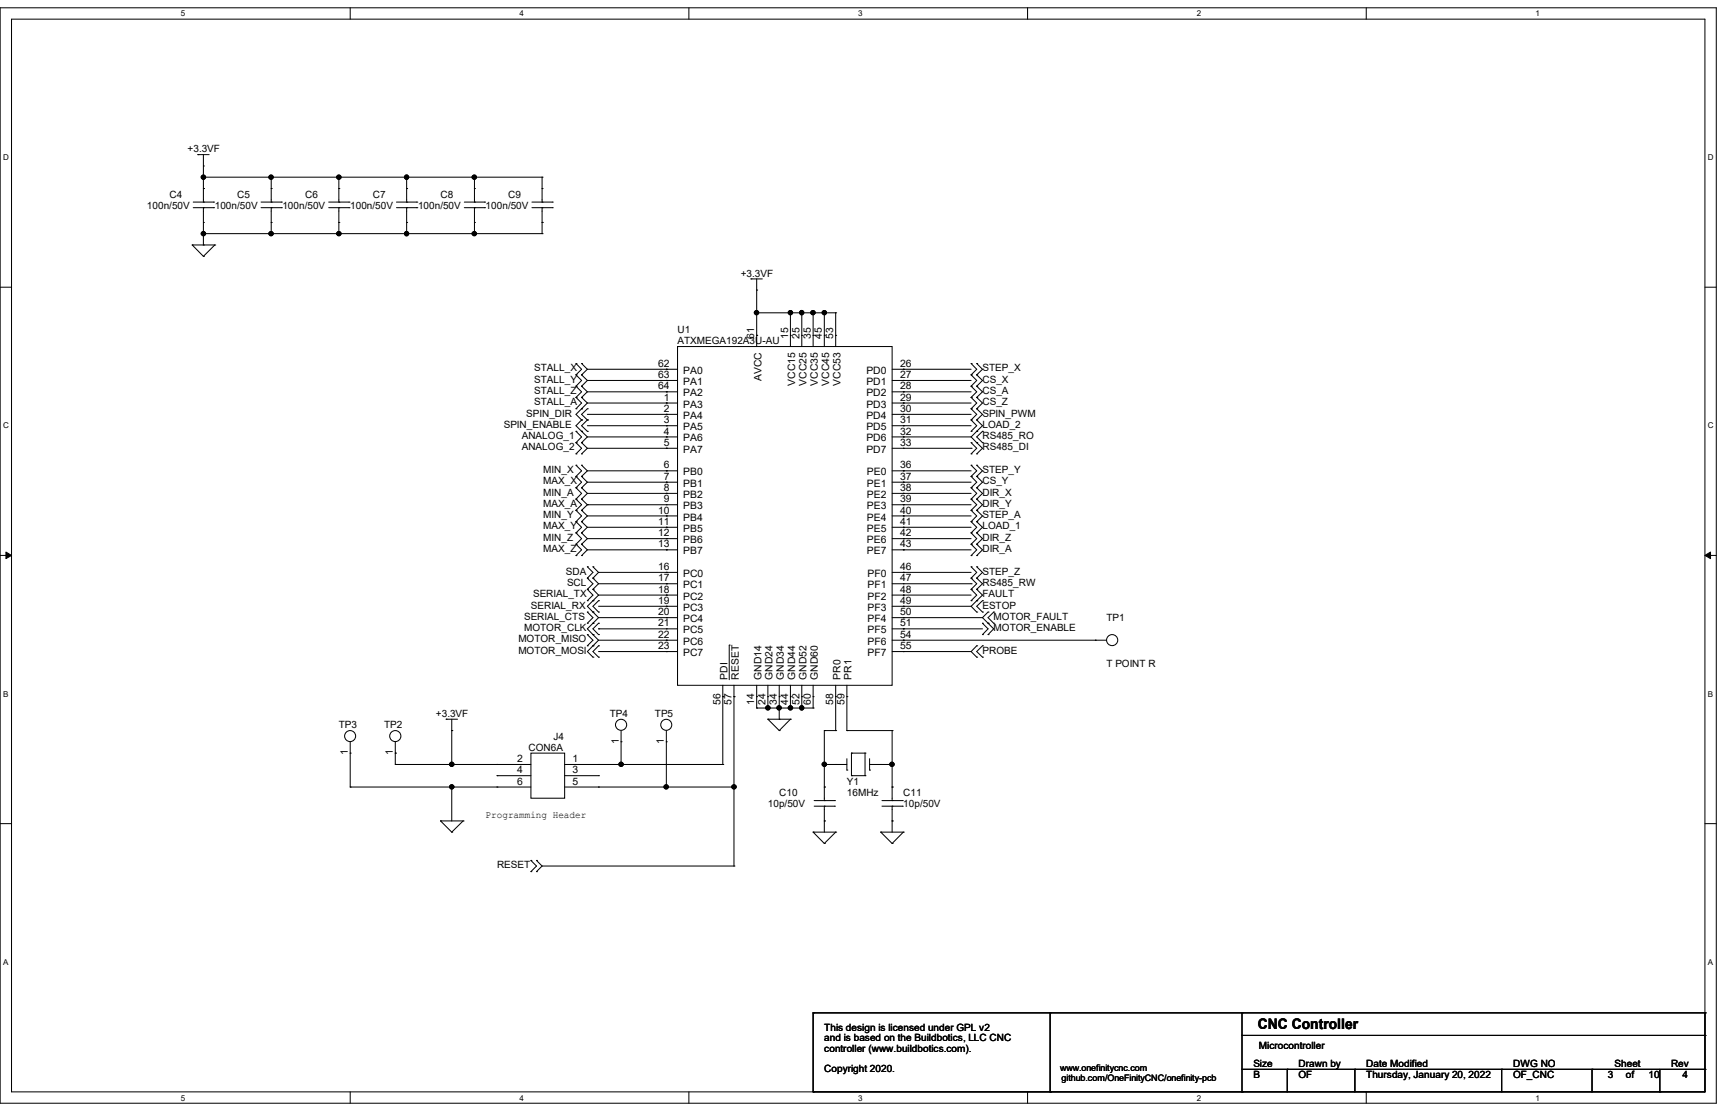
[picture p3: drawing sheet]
<svg xmlns="http://www.w3.org/2000/svg" width="432mm" height="279mm" viewBox="0 0 432 279" stroke-linecap="round" stroke-linejoin="round" font-family="sans-serif">
<path d="M0 1.9h428.6v273.6h-428.6zM2.9 4.8h422.9v267.8h-422.9z" fill="none" stroke="#000" stroke-width=".25"/>
<g fill="#fff">
<path d="M45.2 2.3h1.1v2.2h-1.1z"/>
<path d="M45.2 273h1.1v2.2h-1.1z"/>
</g>
<path d="M87.5 1.9v2.9M87.5 272.6v2.9" fill="none" stroke="#000" stroke-width=".25"/>
<g fill="#fff">
<path d="M129.8 2.3h1.1v2.2h-1.1z"/>
<path d="M129.8 273h1.1v2.2h-1.1z"/>
</g>
<path d="M172 1.9v2.9M172 272.6v2.9" fill="none" stroke="#000" stroke-width=".25"/>
<g fill="#fff">
<path d="M214.3 2.3h1.1v2.2h-1.1z"/>
<path d="M214.3 273h1.1v2.2h-1.1z"/>
</g>
<path d="M256.6 1.9v2.9M256.6 272.6v2.9" fill="none" stroke="#000" stroke-width=".25"/>
<g fill="#fff">
<path d="M298.9 2.3h1.1v2.2h-1.1z"/>
<path d="M298.9 273h1.1v2.2h-1.1z"/>
</g>
<path d="M341.2 1.9v2.9M341.2 272.6v2.9" fill="none" stroke="#000" stroke-width=".25"/>
<g fill="#fff">
<path d="M383.5 2.3h1.1v2.2h-1.1z"/>
<path d="M383.5 273h1.1v2.2h-1.1z"/>
<path d="M.8 38.2h1.4v2.3h-1.4z"/>
<path d="M426.5 38.2h1.4v2.3h-1.4z"/>
<path d="M.8 105.2h1.4v2.2h-1.4z"/>
<path d="M426.5 105.2h1.4v2.2h-1.4z"/>
</g>
<path d="M0 71.7h2.9M425.8 71.7h2.8" fill="none" stroke="#000" stroke-width=".25"/>
<g fill="#fff">
<path d="M.8 172.1h1.3v2.3h-1.3z"/>
<path d="M426.5 172.1h1.3v2.3h-1.3z"/>
</g>
<path d="M0 138.7h2.9M425.8 138.7h2.8" fill="none" stroke="#000" stroke-width=".25"/>
<path d="M1.5 137.8l1.4 .9-1.4 .8zM425.8 138.7l1.4-.9v1.7z" fill="#000" stroke="#000" stroke-width=".25"/>
<g fill="#fff">
<path d="M.8 239.1h1.3v2.2h-1.3z"/>
<path d="M426.5 239.1h1.3v2.2h-1.3z"/>
</g>
<g fill="none" stroke="#000" stroke-width=".25">
<path d="M49.4 38.6h.1M49.4 38.6h2.8M50.8 38.6v11.9M48.3 51.9h5M48.3 50.5h5M50.8 41.4h.1M50.8 50.5h.1M50.8 51.9h.1M50.8 47.1h.1M50.8 55.5h.1M50.8 44.2h.1M50.8 58.3h.1"/>
<path d="M50.8 51.9v9.3M50.8 58.3h84.6M50.8 44.2h84.6M53.3 51.9h.1M53.3 50.5h.1M65.2 51.9h5.1M65.2 50.5h5.1M67.7 50.5h.1M67.7 51.9h.1M67.7 47.1h.1M67.7 55.5h.1M67.7 58.3h.1"/>
<path d="M67.7 44.2h.1M67.7 44.2v6.3M67.7 51.9v6.4M70.3 51.9h.1M70.3 50.5h.1M82.1 51.9h5.1M82.1 50.5h5.1M84.6 50.5h.1M84.6 51.9h.1M84.6 47.1h.1M84.6 55.5h.1M84.6 58.3h.1"/>
<path d="M84.6 44.2h.1M84.6 44.2v6.3M84.6 51.9v6.4M87.2 51.9h.1M87.2 50.5h.1M99 51.9h5.1M99 50.5h5.1M101.6 50.5h.1M101.6 51.9h.1M101.6 47.1h.1M101.6 55.5h.1M101.6 58.3h.1"/>
<path d="M101.6 44.2h.1M101.6 44.2v6.3M101.6 51.9v6.4M104.1 51.9h.1M104.1 50.5h.1M116 51.9h5M116 50.5h5M118.5 50.5h.1M118.5 51.9h.1M118.5 47.1h.1M118.5 55.5h.1M118.5 58.3h.1"/>
<path d="M118.5 44.2h.1M118.5 44.2v6.3M118.5 51.9v6.4M121 51.9h.1M121 50.5h.1M132.8 51.9h5.1M132.8 50.5h5.1M135.4 50.5h.1M135.4 51.9h.1M135.4 47.1h.1M135.4 55.5h.1M135.4 58.3h.1"/>
<path d="M135.4 44.2h.1M135.4 44.2v6.3M135.4 51.9v6.4M137.9 51.9h.1M137.9 50.5h.1M48 61.2h.1M48 61.2h5.6M48 61.2l2.8 2.8M50.8 64h.1M50.8 61.2h.1M53.6 61.2h.1M53.6 61.2l-2.8 2.8"/>
<path d="M187.5 69.6h.1M187.5 69.6h2.9M189 72.4h.1M189 78.1h.1M189 69.6v16.9M189 78.1h19.7M197.4 78.1h.1M197.4 78.1v8.4M200.2 78.1h.1M200.2 78.1v8.4M203.1 78.1h.1M203.1 78.1v8.4"/>
<path d="M205.9 78.1h.1M205.9 78.1v8.4M208.7 78.1h.1M208.7 78.1v8.4M143.8 90.8h.1M143.8 93.6h.1M143.8 96.4h.1M143.8 99.2h.1M143.8 90.8l1.4 1.4-1.4 1.4M143.8 93.6l1.4 1.4-1.4 1.4M143.8 96.4l1.4 1.4-1.4 1.4M143.8 99.2l1.4 1.4-1.4 1.5"/>
<path d="M145.2 93.6h.1M145.2 90.8h.1M145.2 96.4h.1M145.2 99.2h.1M145.2 90.8l1.5 1.4M145.2 93.6l1.5 1.4M145.2 96.4l1.5 1.4M145.2 99.2l1.5 1.4M146.7 92.2l-1.5 1.4M146.7 95l-1.5 1.4M146.7 97.8l-1.5 1.4M146.7 92.2h22.5"/>
<path d="M146.7 95h22.5M146.7 97.8h22.5M166.4 92.2h.1M166.4 95h.1M166.4 97.8h.1M169.2 86.5h53.6v84.6h-53.6zM189 83.7h.1M197.4 83.7h.1M200.2 83.7h.1M203.1 83.7h.1M205.9 83.7h.1M208.7 83.7h.1"/>
<path d="M222.8 92.2h19.7M222.8 95h19.7M222.8 97.8h19.7M225.6 92.2h.1M225.6 95h.1M225.6 97.8h.1M242.5 96.4h.1M242.5 93.6h.1M242.5 90.8h.1M242.5 99.2h.1M242.5 93.6l1.4 1.4-1.4 1.4M242.5 90.8l1.4 1.4-1.4 1.4"/>
<path d="M242.5 96.4l1.4 1.4-1.4 1.4M242.5 99.2l1.4 1.4-1.4 1.5M243.9 96.4h.1M243.9 93.6h.1M243.9 90.8h.1M243.9 99.2h.1M243.9 93.6l1.5 1.4-1.5 1.4M243.9 90.8l1.5 1.4-1.5 1.4M243.9 96.4l1.5 1.4-1.5 1.4M243.9 99.2l1.5 1.4-1.5 1.5M143.8 102.1h.1M143.8 107.7h.1"/>
<path d="M143.8 110.5h.1M143.8 113.3h.1M143.8 119h.1M143.8 116.2h.1M143.8 107.7l1.4 1.4-1.4 1.4M143.8 110.5l1.4 1.4-1.4 1.4M143.8 119l1.4 1.4-1.4 1.4M143.8 116.2l1.4 1.4-1.4 1.4M145.2 102.1h.1M145.2 110.5h.1M145.2 107.7h.1M145.2 113.3h.1"/>
<path d="M145.2 119h.1M145.2 104.9h.1M145.2 116.2h.1M145.2 107.7l1.5 1.4M145.2 110.5l1.5 1.4M145.2 119l1.5 1.4M145.2 116.2l1.5 1.4M145.2 104.9l-1.4 1.4 1.4 1.4M146.7 102.1h.1M146.7 104.9h.1M146.7 107.7h.1M146.7 100.6l-2.9 2.9 1.4 1.4"/>
<path d="M146.7 109.1l-1.5 1.4M146.7 111.9l-1.5 1.4M146.7 102.1l-1.5 1.4 1.5 1.4M146.7 117.6l-1.5 1.4M146.7 104.9l-1.5 1.4 1.5 1.4M146.7 100.6h22.5M146.7 103.5h22.5M146.7 106.3h22.5M146.7 109.1h22.5M146.7 111.9h22.5M146.7 117.6h22.5M166.4 100.6h.1"/>
<path d="M166.4 103.5h.1M166.4 106.3h.1M166.4 109.1h.1M166.4 111.9h.1M166.4 117.6h.1M222.8 100.6h19.7M222.8 103.5h19.7M222.8 106.3h19.7M222.8 109.1h19.7M222.8 111.9h19.7M222.8 117.6h19.7M225.6 117.6h.1"/>
<path d="M225.6 100.6h.1M225.6 103.5h.1M225.6 106.3h.1M225.6 109.1h.1M225.6 111.9h.1M242.5 102.1h.1M242.5 119h.1M242.5 116.2h.1M242.5 113.3h.1M242.5 110.5h.1M242.5 104.9h.1M242.5 107.7h.1"/>
<path d="M242.5 111.9h.1M242.5 116.2l1.4 1.4-1.4 1.4M242.5 119l1.4 1.4-1.4 1.4M242.5 109.1l1.4 1.4M242.5 110.5l1.4 1.4-1.4 1.4M242.5 102.1l1.4 1.4-1.4 1.4M242.5 104.9l1.4 1.4-1.4 1.4M243.9 102.1h.1M243.9 119h.1M243.9 116.2h.1M243.9 107.7h.1M243.9 110.5h.1"/>
<path d="M243.9 113.3h.1M243.9 104.9h.1M243.9 116.2l1.5 1.4-1.5 1.4M243.9 119l1.5 1.4-1.5 1.4M243.9 107.7l-1.4 1.4M243.9 110.5l1.5 1.4-1.5 1.4M243.9 102.1l1.5 1.4-1.5 1.4M243.9 104.9l1.5 1.4-1.5 1.4M245.4 110.5h.1M245.4 107.7h.1M245.4 107.7l-1.5 1.4 1.5 1.4M143.8 124.6h.1"/>
<path d="M143.8 127.4h.1M143.8 121.8h.1M143.8 135.9h.1M143.8 138.7h.1M143.8 133.1h.1M143.8 130.3h.1M143.8 124.6l1.4 1.4-1.4 1.4M143.8 121.8l1.4 1.4-1.4 1.4M143.8 135.9l1.4 1.4-1.4 1.4M143.8 133.1l1.4 1.4-1.4 1.4M143.8 130.3l1.4 1.4-1.4 1.4M143.8 127.4l1.4 1.4-1.4 1.5"/>
<path d="M145.2 127.4h.1M145.2 124.6h.1M145.2 121.8h.1M145.2 138.7h.1M145.2 135.9h.1M145.2 133.1h.1M145.2 130.3h.1M145.2 124.6l1.5 1.4M145.2 121.8l1.5 1.4M145.2 135.9l1.5 1.4M145.2 133.1l1.5 1.4M145.2 130.3l1.5 1.4"/>
<path d="M145.2 127.4l1.5 1.4M146.7 126h.1M146.7 126l-1.5 1.4M146.7 123.2l-1.5 1.4M146.7 137.3l-1.5 1.4M146.7 134.5l-1.5 1.4M146.7 131.7l-1.5 1.4M146.7 128.8l-1.5 1.5M146.7 120.4l-1.5 1.4M146.7 120.4h22.5M146.7 123.2h22.5M146.7 126h22.5"/>
<path d="M146.7 128.8h22.5M146.7 131.7h22.5M146.7 134.5h22.5M146.7 137.3h22.5M166.4 120.4h.1M166.4 123.2h.1M166.4 126h.1M166.4 128.8h.1M166.4 131.7h.1M166.4 134.5h.1M166.4 137.3h.1M222.8 120.4h19.7"/>
<path d="M222.8 123.2h19.7M222.8 126h19.7M222.8 128.8h19.7M222.8 131.7h19.7M222.8 134.5h19.7M222.8 137.3h19.7M225.6 120.4h.1M225.6 123.2h.1M225.6 126h.1M225.6 128.8h.1M225.6 131.7h.1M225.6 134.5h.1"/>
<path d="M225.6 137.3h.1M242.5 124.6h.1M242.5 121.8h.1M242.5 127.4h.1M242.5 130.3h.1M242.5 135.9h.1M242.5 133.1h.1M242.5 138.7h.1M242.5 121.8l1.4 1.4-1.4 1.4M242.5 124.6l1.4 1.4-1.4 1.4M242.5 127.4l1.4 1.4-1.4 1.5M242.5 133.1l1.4 1.4-1.4 1.4"/>
<path d="M242.5 135.9l1.4 1.4-1.4 1.4M242.5 130.3l1.4 1.4-1.4 1.4M243.9 124.6h.1M243.9 121.8h.1M243.9 127.4h.1M243.9 130.3h.1M243.9 135.9h.1M243.9 133.1h.1M243.9 138.7h.1M243.9 121.8l1.5 1.4-1.5 1.4M243.9 124.6l1.5 1.4-1.5 1.4M243.9 127.4l1.5 1.4-1.5 1.5"/>
<path d="M243.9 133.1l1.5 1.4-1.5 1.4M243.9 135.9l1.5 1.4-1.5 1.4M243.9 130.3l1.5 1.4-1.5 1.4M146.7 158.5h.1M146.7 141.5h.1M146.7 144.4h.1M146.7 147.2h.1M146.7 150h.1M146.7 152.8h.1M146.7 155.6h.1M146.7 158.5l1.4 1.4-1.4 1.3M146.7 141.5l1.4 1.4-1.4 1.5"/>
<path d="M146.7 144.4l1.4 1.4-1.4 1.4M146.7 147.2l1.4 1.4-1.4 1.4M146.7 152.8l1.4 1.4-1.4 1.4M148.1 155.6h.1M148.1 158.5h.1M148.1 144.4h.1M148.1 141.5h.1M148.1 147.2h.1M148.1 150h.1M148.1 152.8h.1M148.1 158.5l1.4 1.4M148.1 141.5l1.4 1.4"/>
<path d="M148.1 144.4l1.4 1.4M148.1 147.2l1.4 1.4M148.1 152.8l1.4 1.4M149.5 155.6h.1M149.5 158.5h.1M149.5 150h.1M149.5 152.8h.1M149.5 157h.1M149.5 154.2l-2.8 2.8 1.4 1.5M149.5 155.6l-1.4 1.4 1.4 1.5M149.5 159.9l-1.4 1.3M149.5 142.9l-1.4 1.5"/>
<path d="M149.5 145.8l-1.4 1.4M149.5 148.6l-2.8 2.8 1.4 1.4M149.5 150l-1.4 1.4 1.4 1.4M149.5 142.9h19.7M149.5 145.8h19.7M149.5 148.6h19.7M149.5 151.4h19.7M149.5 154.2h19.7M149.5 157h19.7M149.5 159.9h19.7M166.4 142.9h.1M166.4 145.8h.1"/>
<path d="M166.4 148.6h.1M166.4 151.4h.1M166.4 154.2h.1M166.4 157h.1M166.4 159.9h.1M222.8 142.9h19.7M222.8 145.8h19.7M222.8 148.6h19.7M222.8 151.4h19.7M222.8 154.2h22.6M222.8 157h22.6M222.8 159.9h53.6"/>
<path d="M225.6 142.9h.1M225.6 145.8h.1M225.6 148.6h.1M225.6 151.4h.1M225.6 154.2h.1M225.6 157h.1M225.6 159.9h.1M242.5 144.4h.1M242.5 141.5h.1M242.5 147.2h.1M242.5 150h.1M242.5 145.8h.1"/>
<path d="M242.5 141.5l1.4 1.4-1.4 1.5M242.5 144.4l1.4 1.4-1.4 1.4M242.5 151.4l1.4 1.4M242.5 147.2l1.4 1.4-1.4 1.4M243.9 144.4h.1M243.9 141.5h.1M243.9 147.2h.1M243.9 150h.1M243.9 152.8h.1M243.9 141.5l1.5 1.4-1.5 1.5M243.9 144.4l1.5 1.4-1.5 1.4M243.9 150l-1.4 1.4"/>
<path d="M243.9 147.2l1.5 1.4-1.5 1.4M245.4 158.5h.1M245.4 155.6h.1M245.4 152.8h.1M245.4 150h.1M245.4 154.2l2.8 2.8-1.4 1.5M245.4 155.6l1.4 1.4-1.4 1.5M245.4 150l-1.5 1.4 1.5 1.4M246.8 158.5h.1M246.8 155.6h.1M246.8 152.8h.1M246.8 152.8l-1.4 1.4"/>
<path d="M248.2 155.6h.1M248.2 152.8h.1M248.2 152.8l-1.4 1.4 1.4 1.4M273.6 159.9h.1M111.4 179.6h.1M111.4 179.6h2.9M112.8 179.6v11.3M146.7 161.2h.1M148.1 161.2h.1M148.1 164.1h.1M148.1 161.2l-1.4 1.5 1.4 1.4M149.5 161.2h.1"/>
<path d="M149.5 164.1h.1M149.5 161.2l-1.4 1.5 1.4 1.4M149.5 162.7h19.7M166.4 162.7h.1M180.5 173.9h.1M180.5 171.1v19.8M182.1 161.1h.1M182.1 161.1v8.6M183.3 173.9h.1M183.3 171.1v45.1M189 173.9h.1M189 176.8h.1"/>
<path d="M189 171.1v5.7M189 176.8h14.1M191.8 179.6h.1M191.8 173.9h.1M191.8 176.8h.1M191.8 179.6h5.6M191.8 179.6l2.8 2.8M191.8 171.1v5.7M194.6 173.9h.1M194.6 176.8h.1M194.6 179.6h.1M194.6 171.1v8.5"/>
<path d="M197.4 179.6h.1M197.4 173.9h.1M197.4 176.8h.1M197.4 179.6l-2.8 2.8M197.4 171.1v5.7M200.2 173.9h.1M200.2 176.8h.1M200.2 171.1v5.7M203.1 173.9h.1M203.1 176.8h.1M203.1 171.1v5.7M208.7 173.9h.1"/>
<path d="M208.7 171.1v11.3M211.5 173.9h.1M211.5 171.1v11.3M222.8 162.7h19.7M225.6 162.7h.1M242.5 162.7l1.4 1.4M243.9 161.2h.1M243.9 164.1h.1M243.9 161.2l-1.4 1.5M245.4 164.1h.1M245.4 161.2h.1M245.4 161.2l-1.5 1.5 1.5 1.4"/>
<path d="M87.5 188h.1M87.5 196.5h.1M87.5 185.2v11.3M87.5 196.5h45.1M98.7 188h.1M98.7 190.9h.1M98.7 190.9h33.9M98.7 185.2v5.7M112.8 182.4h.1M112.8 190.9h.1M112.8 196.5h.1M112.8 196.5v8.5"/>
<path d="M124.1 190.9h.1M124.1 193.7h.1M124.1 196.5h.1M124.1 193.7h8.5M132.6 188h8.4v11.3h-8.4zM141 193.7h8.5M141 190.9h39.5M141 196.5h42.3M149.5 190.9h.1M149.5 193.7h.1M149.5 196.5h.1M155.1 185.2h.1"/>
<path d="M155.1 190.9h.1M155.1 182.4v8.5M166.4 185.2h.1M166.4 196.5h.1M166.4 182.4v14.1M180.5 190.9h.1M183.3 196.5h.1M194.6 182.4h.1M203.3 199.9h5.1M205.9 199.9h.1M205.9 196.5h.1M205.9 190.9h.1"/>
<path d="M205.9 182.4h.1M205.9 190.9h5.6M205.9 182.4v17.5M205.9 182.4h2.8M208.4 199.9h.1M208.7 190.9h.1M208.7 182.4h.1M211.5 192.3h.1M211.5 182.4h.1M211.5 189.4v2.9M211.5 182.4h11.3M212.6 193.7h.1"/>
<path d="M212.6 188h.1M212.6 188v5.7M212.6 193.7h3.4M212.6 188h3.4M216 193.7h.1M216 188h.1M216 188v5.7M217.2 192.3h.1M217.2 189.4v2.9M217.2 190.9h5.6M220 190.9h.1M220.3 199.9h5"/>
<path d="M222.8 199.9h.1M222.8 196.5h.1M222.8 190.9h.1M222.8 182.4h.1M222.8 182.4v17.5M225.3 199.9h.1M0 205.7h2.9M110 205h.1M110 205h5.7M110 205l2.8 2.8M112.8 207.8h.1M115.7 205h.1"/>
<path d="M115.7 205l-2.9 2.8M132.6 214.8h.1M132.6 217.6h.1M132.6 214.8l1.4 1.4-1.4 1.4M134 217.6h.1M134 214.8h.1M134 214.8l1.4 1.4M135.4 216.2l-1.4 1.4M135.4 216.2h47.9M183.3 216.2h.1M203.1 207.8h.1M203.1 207.8h5.6"/>
<path d="M203.1 207.8l2.8 2.8M203.3 201.3h5.1M205.9 210.6h.1M205.9 201.3h.1M205.9 205h.1M205.9 201.3v6.5M208.4 201.3h.1M208.7 207.8h.1M208.7 207.8l-2.8 2.8M220 207.8h.1M220 207.8h5.6M220 207.8l2.8 2.8"/>
<path d="M220.3 201.3h5M222.8 210.6h.1M222.8 201.3h.1M222.8 205h.1M222.8 201.3v6.5M225.3 201.3h.1M225.6 207.8h.1M225.6 207.8l-2.8 2.8M425.8 205.7h2.8M203.1 252.9h.1M203.1 252.9h222.7M203.1 252.9v19.7"/>
<path d="M262.3 252.9h.1M262.3 252.9v19.7M310.2 252.9h.1M310.2 258.5h115.6M310.2 252.9v19.7M425.8 258.5h.1M425.8 252.9h.1M425.8 252.9v19.7h-222.7M203.1 272.6h.1M262.3 272.6h.1M310.2 272.6h.1M310.2 267h115.6"/>
<path d="M321.5 267h.1M321.5 267v5.6M338.4 267h.1M338.4 267v5.6M375 267h.1M375 267v5.6M397.6 267h.1M397.6 267v5.6M414.5 272.6h.1M414.5 267v5.6M425.8 267h.1"/>
<circle cx="277.8" cy="159.8" r="1.39"/>
<circle cx="87.4" cy="183.8" r="1.38"/>
<circle cx="98.7" cy="183.8" r="1.39"/>
<circle cx="155.1" cy="181" r="1.39"/>
<circle cx="166.4" cy="181" r="1.38"/>
</g>
<g fill="#000" stroke="#000" stroke-width=".25">
<circle cx="50.8" cy="44.2" r=".54"/>
<circle cx="50.8" cy="58.3" r=".54"/>
<circle cx="67.7" cy="58.3" r=".54"/>
<circle cx="67.7" cy="44.2" r=".54"/>
<circle cx="84.6" cy="58.3" r=".54"/>
<circle cx="84.6" cy="44.2" r=".54"/>
<circle cx="101.5" cy="58.3" r=".54"/>
<circle cx="101.5" cy="44.2" r=".54"/>
<circle cx="118.5" cy="58.3" r=".54"/>
<circle cx="118.5" cy="44.2" r=".54"/>
<circle cx="188.9" cy="78.1" r=".54"/>
<circle cx="197.4" cy="78.1" r=".54"/>
<circle cx="200.2" cy="78.1" r=".54"/>
<circle cx="203" cy="78.1" r=".54"/>
<circle cx="205.9" cy="78.1" r=".54"/>
<circle cx="191.8" cy="176.7" r=".54"/>
<circle cx="194.6" cy="176.7" r=".54"/>
<circle cx="197.4" cy="176.7" r=".54"/>
<circle cx="200.2" cy="176.7" r=".54"/>
<circle cx="112.8" cy="190.8" r=".54"/>
<circle cx="112.8" cy="196.5" r=".54"/>
<circle cx="155.1" cy="190.8" r=".54"/>
<circle cx="166.4" cy="196.5" r=".54"/>
<circle cx="183.3" cy="196.5" r=".54"/>
<circle cx="205.9" cy="190.8" r=".54"/>
<circle cx="222.8" cy="190.8" r=".54"/>
</g>
<text font-size="3.6" x="314.2" y="256.8">CNC Controller</text>
<g font-size="2.5">
<text x="46.9" y="38.1">+3.3VF</text>
<text x="36.7" y="52.2">100n/50V</text>
<text x="42.3" y="49.3">C4</text>
<text x="53.6" y="52.2">100n/50V</text>
<text x="59.3" y="49.3">C5</text>
<text x="70.5" y="52.2">100n/50V</text>
<text x="76.2" y="49.3">C6</text>
<text x="87.5" y="52.2">100n/50V</text>
<text x="93.1" y="49.3">C7</text>
<text x="104.4" y="52.2">100n/50V</text>
<text x="110" y="49.3">C8</text>
<text x="121.3" y="52.2">100n/50V</text>
<text x="126.9" y="49.3">C9</text>
<text x="185" y="69">+3.3VF</text>
<text x="169.2" y="83.1">U1</text>
<text x="169.2" y="86">ATXMEGA192A3U-AU</text>
<text x="188.4" y="84.5" transform="rotate(-90 188.4 84.5)">61</text>
<text x="196.8" y="84.5" transform="rotate(-90 196.8 84.5)">15</text>
<text x="199.6" y="84.5" transform="rotate(-90 199.6 84.5)">25</text>
<text x="202.5" y="84.5" transform="rotate(-90 202.5 84.5)">35</text>
<text x="205.3" y="84.5" transform="rotate(-90 205.3 84.5)">45</text>
<text x="208.1" y="84.5" transform="rotate(-90 208.1 84.5)">53</text>
<text x="133.4" y="92.8">STALL_X</text>
<text x="133.4" y="95.5">STALL_Y</text>
<text x="164.3" y="91.6">62</text>
<text x="164.3" y="94.4">63</text>
<text x="170.6" y="93.3">PA0</text>
<text x="190.2" y="95.1" transform="rotate(-90 190.2 95.1)">AVCC</text>
<text x="216.4" y="93.3">PD0</text>
<text x="224.8" y="91.6">26</text>
<text x="224.8" y="94.4">27</text>
<text x="245.4" y="95.5">CS_X</text>
<text x="245.4" y="92.8">STEP_X</text>
<text x="133.4" y="98.4">STALL_Z</text>
<text x="133.4" y="101.2">STALL_A</text>
<text x="164.3" y="97.2">64</text>
<text x="165.8" y="100">1</text>
<text x="170.6" y="96.1">PA1</text>
<text x="170.6" y="99">PA2</text>
<text x="170.6" y="101.8">PA3</text>
<text x="198.6" y="96.3" transform="rotate(-90 198.6 96.3)">VCC15</text>
<text x="201.4" y="96.3" transform="rotate(-90 201.4 96.3)">VCC25</text>
<text x="204.3" y="96.3" transform="rotate(-90 204.3 96.3)">VCC35</text>
<text x="207.1" y="96.3" transform="rotate(-90 207.1 96.3)">VCC45</text>
<text x="209.9" y="96.3" transform="rotate(-90 209.9 96.3)">VCC53</text>
<text x="216.4" y="96.1">PD1</text>
<text x="216.4" y="99">PD2</text>
<text x="216.4" y="101.8">PD3</text>
<text x="224.8" y="97.2">28</text>
<text x="224.8" y="100">29</text>
<text x="245.4" y="98.4">CS_A</text>
<text x="245.4" y="101.2">CS_Z</text>
<text x="125.8" y="106.9">SPIN_ENABLE</text>
<text x="131.4" y="104">SPIN_DIR</text>
<text x="165.8" y="102.9">2</text>
<text x="165.8" y="105.7">3</text>
<text x="170.6" y="104.6">PA4</text>
<text x="170.6" y="107.4">PA5</text>
<text x="216.4" y="104.6">PD4</text>
<text x="216.4" y="107.4">PD5</text>
<text x="224.8" y="102.9">30</text>
<text x="224.8" y="105.7">31</text>
<text x="245.4" y="104">SPIN_PWM</text>
<text x="245.4" y="106.9">LOAD_2</text>
<text x="130.3" y="109.6">ANALOG_1</text>
<text x="130.3" y="112.5">ANALOG_2</text>
<text x="165.8" y="108.5">4</text>
<text x="165.8" y="111.3">5</text>
<text x="170.6" y="110.2">PA6</text>
<text x="170.6" y="113.1">PA7</text>
<text x="216.4" y="110.2">PD6</text>
<text x="216.4" y="113.1">PD7</text>
<text x="224.8" y="108.5">32</text>
<text x="224.8" y="111.3">33</text>
<text x="245.4" y="109.6">RS485_RO</text>
<text x="245.4" y="112.5">RS485_DI</text>
<text x="135.7" y="118.1">MIN_X</text>
<text x="165.8" y="117">6</text>
<text x="165.8" y="119.8">7</text>
<text x="170.6" y="118.7">PB0</text>
<text x="216.5" y="118.7">PE0</text>
<text x="224.8" y="117">36</text>
<text x="224.8" y="119.8">37</text>
<text x="245.4" y="118.1">STEP_Y</text>
<text x="135.7" y="123.7">MIN_A</text>
<text x="135.7" y="120.9">MAX_X</text>
<text x="165.8" y="122.6">8</text>
<text x="165.8" y="125.4">9</text>
<text x="170.6" y="121.5">PB1</text>
<text x="170.6" y="124.3">PB2</text>
<text x="216.5" y="121.5">PE1</text>
<text x="216.5" y="124.3">PE2</text>
<text x="224.8" y="122.6">38</text>
<text x="224.8" y="125.4">39</text>
<text x="245.4" y="123.7">DIR_X</text>
<text x="245.4" y="120.9">CS_Y</text>
<text x="135.7" y="126.6">MAX_A</text>
<text x="135.7" y="129.4">MIN_Y</text>
<text x="164.3" y="128.2">10</text>
<text x="164.3" y="131.1">11</text>
<text x="170.6" y="127.2">PB3</text>
<text x="170.6" y="130">PB4</text>
<text x="216.5" y="127.2">PE3</text>
<text x="216.5" y="130">PE4</text>
<text x="224.8" y="128.2">40</text>
<text x="224.8" y="131.1">41</text>
<text x="245.4" y="126.6">DIR_Y</text>
<text x="245.4" y="129.4">STEP_A</text>
<text x="135.7" y="137.8">MAX_Z</text>
<text x="135.7" y="135">MIN_Z</text>
<text x="135.7" y="132.2">MAX_Y</text>
<text x="164.3" y="133.9">12</text>
<text x="164.3" y="136.7">13</text>
<text x="170.6" y="132.8">PB5</text>
<text x="170.6" y="135.6">PB6</text>
<text x="216.5" y="132.8">PE5</text>
<text x="216.5" y="135.6">PE6</text>
<text x="224.8" y="133.9">42</text>
<text x="224.8" y="136.7">43</text>
<text x="245.4" y="135">DIR_Z</text>
<text x="245.4" y="137.8">DIR_A</text>
<text x="245.4" y="132.2">LOAD_1</text>
<text x="141.3" y="143.5">SDA</text>
<text x="164.3" y="142.3">16</text>
<text x="170.6" y="138.4">PB7</text>
<text x="216.5" y="138.4">PE7</text>
<text x="224.8" y="142.3">46</text>
<text x="245.4" y="143.5">STEP_Z</text>
<text x="133.1" y="149.1">SERIAL_TX</text>
<text x="141.6" y="146.3">SCL</text>
<text x="164.3" y="145.2">17</text>
<text x="164.3" y="148">18</text>
<text x="170.6" y="144.1">PC0</text>
<text x="170.6" y="146.9">PC1</text>
<text x="170.6" y="149.7">PC2</text>
<text x="216.7" y="144.1">PF0</text>
<text x="216.7" y="146.9">PF1</text>
<text x="216.7" y="149.7">PF2</text>
<text x="224.8" y="145.2">47</text>
<text x="224.8" y="148">48</text>
<text x="245.4" y="146.3">RS485_RW</text>
<text x="245.4" y="149.1">FAULT</text>
<text x="130.9" y="154.8">SERIAL_CTS</text>
<text x="132.6" y="151.9">SERIAL_RX</text>
<text x="164.3" y="150.8">19</text>
<text x="164.3" y="153.6">20</text>
<text x="170.6" y="152.5">PC3</text>
<text x="170.6" y="155.4">PC4</text>
<text x="216.7" y="152.5">PF3</text>
<text x="216.7" y="155.4">PF4</text>
<text x="224.8" y="150.8">49</text>
<text x="224.8" y="153.6">50</text>
<text x="245.4" y="151.9">ESTOP</text>
<text x="248.2" y="154.8">MOTOR_FAULT</text>
<text x="276.4" y="155.1">TP1</text>
<text x="129.5" y="160.4">MOTOR_MISO</text>
<text x="130.9" y="157.6">MOTOR_CLK</text>
<text x="164.3" y="156.4">21</text>
<text x="164.3" y="159.3">22</text>
<text x="170.6" y="158.2">PC5</text>
<text x="170.6" y="161">PC6</text>
<text x="216.7" y="158.2">PF5</text>
<text x="216.7" y="161">PF6</text>
<text x="224.8" y="156.4">51</text>
<text x="224.8" y="159.3">54</text>
<text x="248.2" y="157.6">MOTOR_ENABLE</text>
<text x="129.5" y="163.2">MOTOR_MOSI</text>
<text x="164.3" y="162.1">23</text>
<text x="170.6" y="163.8">PC7</text>
<text x="216.7" y="163.8">PF7</text>
<text x="224.8" y="162.1">55</text>
<text x="245.4" y="163.2">PROBE</text>
<text x="276.4" y="166.6">T POINT R</text>
<text x="181.7" y="169.7" transform="rotate(-90 181.7 169.7)">PDI</text>
<text x="184.5" y="169.7" transform="rotate(-90 184.5 169.7)">RESET</text>
<text x="190.2" y="169.7" transform="rotate(-90 190.2 169.7)">GND14</text>
<text x="193" y="169.7" transform="rotate(-90 193 169.7)">GND24</text>
<text x="195.8" y="169.7" transform="rotate(-90 195.8 169.7)">GND34</text>
<text x="198.6" y="169.7" transform="rotate(-90 198.6 169.7)">GND44</text>
<text x="201.4" y="169.7" transform="rotate(-90 201.4 169.7)">GND52</text>
<text x="204.3" y="169.7" transform="rotate(-90 204.3 169.7)">GND60</text>
<text x="209.9" y="169.7" transform="rotate(-90 209.9 169.7)">PR0</text>
<text x="212.7" y="169.7" transform="rotate(-90 212.7 169.7)">PR1</text>
<text x="108.9" y="179">+3.3VF</text>
<text x="152.3" y="179">TP4</text>
<text x="163.6" y="179">TP5</text>
<text x="179.9" y="176" transform="rotate(-90 179.9 176)">56</text>
<text x="182.7" y="176" transform="rotate(-90 182.7 176)">57</text>
<text x="188.4" y="176" transform="rotate(-90 188.4 176)">14</text>
<text x="191.2" y="176" transform="rotate(-90 191.2 176)">24</text>
<text x="194" y="176" transform="rotate(-90 194 176)">34</text>
<text x="196.8" y="176" transform="rotate(-90 196.8 176)">44</text>
<text x="199.6" y="176" transform="rotate(-90 199.6 176)">52</text>
<text x="202.5" y="176" transform="rotate(-90 202.5 176)">60</text>
<text x="208.1" y="176" transform="rotate(-90 208.1 176)">58</text>
<text x="210.9" y="176" transform="rotate(-90 210.9 176)">59</text>
<text x="84.6" y="181.8">TP3</text>
<text x="95.9" y="181.8">TP2</text>
<text x="138.2" y="184.7">J4</text>
<text x="154.5" y="185.8" transform="rotate(-90 154.5 185.8)">1</text>
<text x="165.8" y="185.8" transform="rotate(-90 165.8 185.8)">1</text>
<text x="86.9" y="188.6" transform="rotate(-90 86.9 188.6)">1</text>
<text x="98.1" y="188.6" transform="rotate(-90 98.1 188.6)">1</text>
<text x="129.2" y="190.3">2</text>
<text x="132" y="187.5">CON6A</text>
<text x="143" y="190.3">1</text>
<text x="129.2" y="193.1">4</text>
<text x="129.2" y="195.9">6</text>
<text x="143" y="193.1">3</text>
<text x="143" y="195.9">5</text>
<text x="211.5" y="195.9">Y1</text>
<text x="191.8" y="201.6">10p/50V</text>
<text x="194.6" y="198.8">C10</text>
<text x="211.5" y="198.8">16MHz</text>
<text x="225.6" y="198.8">C11</text>
<text x="225.6" y="201.6">10p/50V</text>
<text x="121.3" y="204.1">Programming Header</text>
<text x="124.1" y="216.8">RESET</text>
<text x="205.9" y="257.4">This design is licensed under GPL v2</text>
<text x="205.9" y="260">and is based on the Buildbotics, LLC CNC</text>
<text x="205.9" y="262.6">controller (www.buildbotics.com).</text>
<text x="314.4" y="261.9">Microcontroller</text>
<text x="205.9" y="267.7">Copyright 2020.</text>
<text x="313" y="266.4">Size</text>
<text x="313" y="269.2">B</text>
<text x="324.3" y="269.2">OF</text>
<text x="324.3" y="266.4">Drawn by</text>
<text x="341.2" y="266.4">Date Modified</text>
<text x="341.2" y="269.2">Thursday, January 20, 2022</text>
<text x="377.9" y="269.2">OF_CNC</text>
<text x="377.9" y="266.4">DWG NO</text>
<text x="401.5" y="269.2">3</text>
<text x="403.2" y="266.4">Sheet</text>
<text x="406.1" y="269.2">of</text>
<text x="411.7" y="269.2">10</text>
<text x="417.3" y="266.4">Rev</text>
<text x="420.2" y="269.2">4</text>
</g>
<g font-size="2.2">
<text x="264.8" y="267.3">www.onefinitycnc.com</text>
<text x="265.1" y="269.9">github.com/OneFinityCNC/onefinity-pcb</text>
</g>
<g font-size="2">
<text x="45.2" y="4.1">5</text>
<text x="129.8" y="4.1">4</text>
<text x="214.3" y="4.1">3</text>
<text x="298.9" y="4.1">2</text>
<text x="383.5" y="4.1">1</text>
<text x=".8" y="40">D</text>
<text x="426.5" y="40">D</text>
<text x=".8" y="107">C</text>
<text x="426.5" y="107">C</text>
<text x=".8" y="173.9">B</text>
<text x="426.5" y="173.9">B</text>
<text x=".8" y="240.9">A</text>
<text x="426.5" y="240.9">A</text>
<text x="45.2" y="274.8">5</text>
<text x="129.8" y="274.8">4</text>
<text x="214.3" y="274.8">3</text>
<text x="298.9" y="274.8">2</text>
<text x="383.5" y="274.8">1</text>
</g>
</svg>
